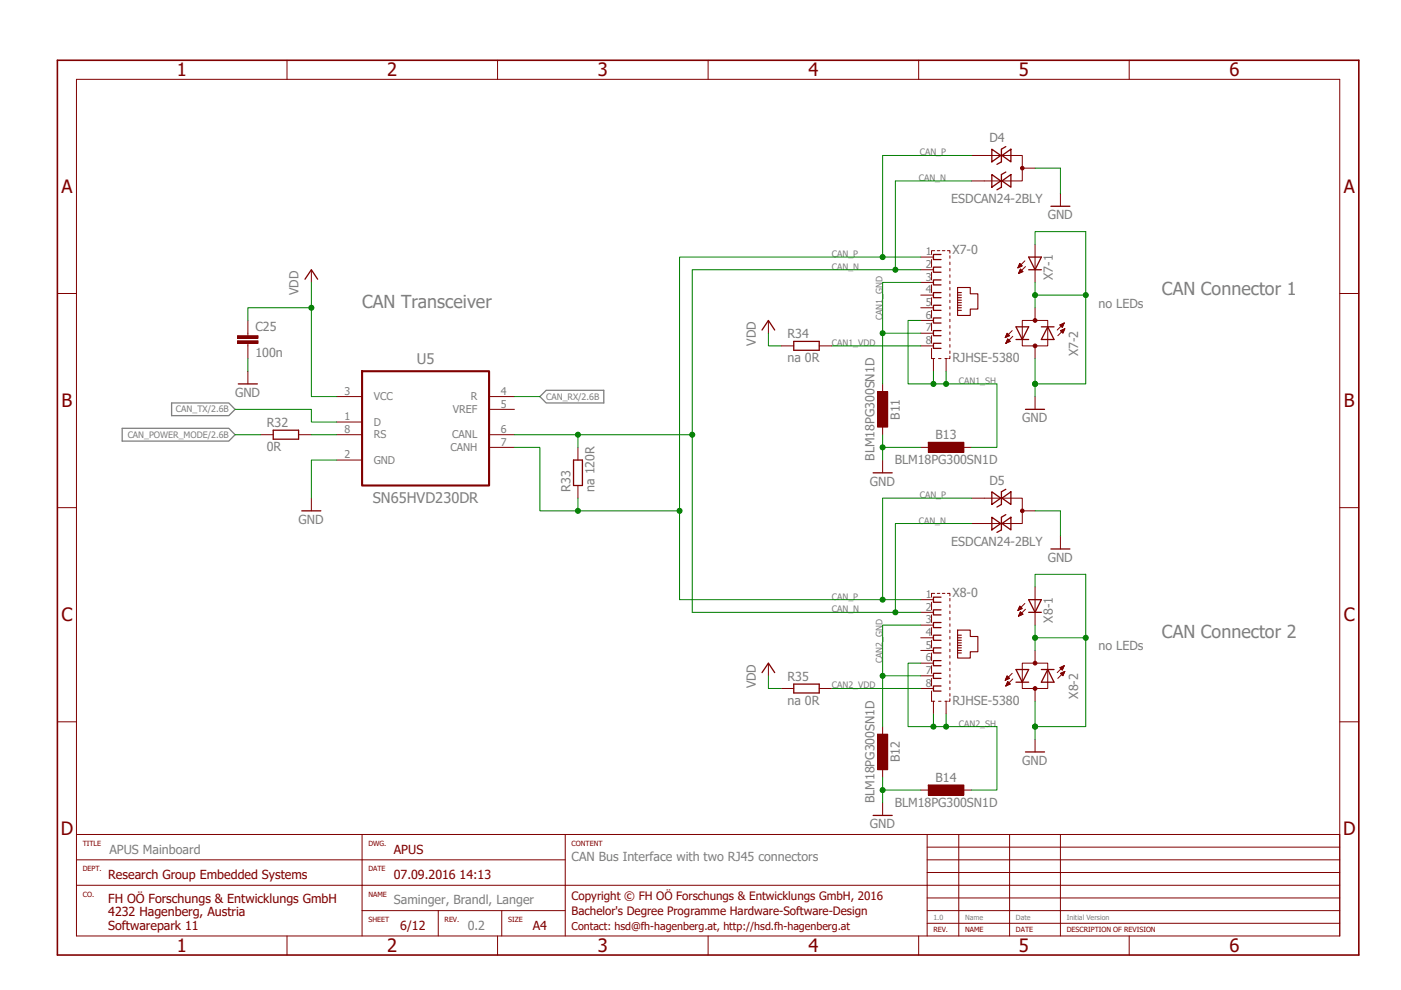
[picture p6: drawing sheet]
<svg xmlns="http://www.w3.org/2000/svg" width="297mm" height="210mm" viewBox="0 0 297 210" stroke-linecap="round" stroke-linejoin="round" font-family="sans-serif">
<path d="M11.6 12.5l276.8 190.6M288.4 12.5l-276.8 190.6" fill="none" stroke="#fff" stroke-width=".21"/>
<path d="M25.9 90.8h22.6l1.3 1.4-1.3 1.4h-22.6zM36.4 85.5h12.1l1.3 1.3-1.3 1.4h-12.1zM114.5 84.1l1.3-1.3h12.2v2.7h-12.2z" fill="none" stroke="#808080" stroke-width=".28"/>
<g fill="none" stroke="#800000" stroke-width=".28">
<path d="M64.7 59.2l1.3-2 1.3 2M199.5 54h-1.6v1.1h1.6M199.5 56.7h-1.6v1h1.6M199.5 59.4h-1.6v1h1.6M218.1 54.5h2.7l-1.3 2.7zM218.1 57.2h2.7M222.8 43.8h4M161.6 70l1.3-2 1.4 2M199.5 62.1h-1.6v1h1.6M199.5 64.7h-1.6v1.1h1.6M199.5 67.4h-1.6v1.1h1.6M199.5 70.1h-1.6v1.1h1.6"/>
<path d="M199.5 72.8h-1.6v1.1h1.6M215.4 69.3h2.7l-1.4 2.7zM215.4 72h2.7M220.8 69.3h2.7M222.1 69.3l1.4 2.7h-2.7zM50.5 81.4h4.1M217.4 86.8h4.1M64 108.4h4M185.1 100.3h4.1"/>
</g>
<g fill="none" stroke="#800000" stroke-width=".21">
<path d="M66 57.2v2.7M195.2 54.5h2.7M195.2 57.2h2.7M195.2 59.9h2.7M197.5 55.1v1.6M197.5 57.7v1.7M198.2 53.2h-.7v.8M198.7 53.2h.6M199.8 53.2h.5M200.9 53.2h.5v.5M201.4 55.6v.5M201.4 56.9v.6"/>
<path d="M201.4 58.3v.5M201.4 59.6v.6M201.4 54.3v.5M215.9 56.7h.1M215.9 56.6h.4M216 56.5h.6M216 57.9h.3M216 56.3h.7M216.1 56.2h.5M216.1 57.7h.5M216.1 57.6h.8M216.1 56.1h.3"/>
<path d="M216.2 55.9h.1M216.2 57.5h.6M216.2 57.4h.4M216.2 55.9l.5 .5-.9 .4zM216.3 57.2h.2M216.3 57.1h.1M216.3 57.1l.6 .5-1 .4zM217.3 55.3l-1.5 1.5M217.4 56.5l-1.5 1.5M219.5 51.8v8.1M224.8 41.1v2.7M52.6 78.7v2.7"/>
<path d="M162.9 68v2.7M195.2 62.6h2.7M195.2 65.3h2.7M195.2 68h2.7M195.2 70.7h2.7M195.2 73.4h2.7M197.5 73.9v2.2h.7M197.5 60.4v1.7M197.5 63.1v1.6M197.5 65.8v1.6M197.5 68.5v1.6M197.5 71.2v1.6"/>
<path d="M197.9 76.1v2.6M199 76.1h.5M200.3 76.1h.6M200.6 76.1v2.6M201.4 61v.5M201.4 62.3v.6M201.4 63.7v.5M201.4 65v.6M201.4 66.4v.5M201.4 67.7v.5M201.4 69v.6M201.4 70.4v.5"/>
<path d="M201.4 71.7v.6M201.4 73.1v.5M201.4 74.4v.6M201.4 75.5v.6h-.3M214.6 70.1l-1.5 1.5M214.7 71.3l-1.4 1.5M216.7 68h5.4v5.4h-5.4zM225.6 68.5l-1.4 1.5M225.8 69.7l-1.5 1.5M187.1 97.6v2.7M219.5 84.1v2.7M66 105.7v2.7"/>
</g>
<path d="M203 61h2.7v1.3h1.6v3.3h-1.6v1.3h-2.7zM203 62.1h.8M203 62.6h.8M203 63.1h.8M203 63.7h.8M203 64.2h.8M203 64.7h.8M203 65.3h.8M203 65.8h.8" fill="none" stroke="#800000" stroke-width=".23"/>
<circle cx="219.5" cy="73.4" r=".4" fill="#800000"/>
<circle cx="219.5" cy="73.4" r=".4" fill="none" stroke="#800000" stroke-width=".21"/>
<circle cx="219.5" cy="68" r=".4" fill="#800000"/>
<g fill="none" stroke="#800000" stroke-width=".21">
<path d="M52.6 70.7v.5M52.6 72.8v.6M213.2 71.5h.2M213.2 71.4h.5M213.3 72.8l.4-.9 .5 .5-.9 .4M213.3 71.2h.7M213.3 72.7h.3M213.3 71.1h.7M213.4 71h.4M213.4 72.5h.5M213.4 72.4h.8M213.4 70.9h.3"/>
<path d="M213.5 72.3h.6M213.5 70.7h.1M213.5 70.7l.6 .5-1 .4zM213.5 72.2h.4M213.6 72h.2M213.7 71.9h.1M219.5 65.3v2.7M219.5 73.4v2.7M224.7 68.9l.9-.4-.4 .9zM224.7 68.9h.8M224.8 69h.6M224.8 70.1l1-.4-.4 1z"/>
<path d="M224.9 70.2h.7M224.9 70.1h.7M225 69.2h.4M225 68.8h.5M225 70.3h.5M225.1 69.3h.2M225.2 70.5h.2M225.2 69.4h.1M225.3 70h.4M225.3 70.6h.1M225.3 68.6h.3M225.5 69.8h.2"/>
<path d="M225.6 68.5h.1M55.2 92.2h2.7M63.3 92.2h2.7"/>
<circle cx="219.5" cy="68" r=".4"/>
</g>
<path d="M57.9 91.2h5.4v2h-5.4z" fill="none" stroke="#800000" stroke-width=".28"/>
<path d="M50.4 72.3h4.3v.5h-4.3z" fill="#800000"/>
<path d="M50.4 72.3h4.3v.5h-4.3zM50.4 72.3h.1" fill="none" stroke="#800000" stroke-width=".21"/>
<path d="M50.4 71.2h4.3v.6h-4.3z" fill="#800000"/>
<path d="M206 33h10.7v5.4h-10.7M216.7 35.7h2.8M50.4 71.2h4.3v.6h-4.3zM50.4 71.2h.1M52.6 68v2.7M52.6 73.4v2.7M165.6 73.4h2.7M173.7 73.4h2.7M122.5 94.9v2.7M122.5 103v2.7" fill="none" stroke="#800000" stroke-width=".21"/>
<path d="M168.3 72.4h5.4v1.9h-5.4zM121.6 97.6h1.9v5.4h-1.9z" fill="none" stroke="#800000" stroke-width=".28"/>
<circle cx="216.7" cy="35.7" r=".38" fill="#800000"/>
<circle cx="216.7" cy="35.7" r=".38" fill="none" stroke="#800000" stroke-width=".21"/>
<path d="M210.3 31.6l1.9 1.4-1.9 1.3zM210.3 37l1.9 1.4-1.9 1.3zM212.4 33l1.9-1.4v2.7zM212.4 38.4l1.9-1.4v2.7zM213.3 31.1l-1 .5v2.7l-.9 .6M213.3 36.5l-1 .5v2.7l-.9 .6" fill="none" stroke="#800000" stroke-width=".28"/>
<path d="M196.8 93.8h7.6v2.2h-7.6z" fill="#800000"/>
<path d="M195.2 94.9h2.7M196.8 93.8h7.6v2.2h-7.6zM196.8 93.8h.1M203.3 94.9h2.7" fill="none" stroke="#800000" stroke-width=".21"/>
<path d="M186.1 83.1h2.1v7.5h-2.1z" fill="#800000"/>
<g fill="none" stroke="#800000" stroke-width=".21">
<path d="M16.2 16.8h267.9v181.7h-267.9zM60.9 12.8v4M105.5 12.8v4M150.1 12.8v4M194.8 12.8v4M239.4 12.8v4M12.2 62.3h4M284.1 62.3h4M71.4 84.1h5.4M71.4 89.5h5.4M71.4 92.2h5.4M71.4 97.6h5.4"/>
<path d="M103.7 84.1h5.4M103.7 92.2h5.4M103.7 86.8h5.4M103.7 94.9h5.4M186.1 83.1h2.1v7.5h-2.1zM186.1 83.1h.1M187.1 81.4v2.7M187.1 89.5v2.7M12.2 107.7h4M224.8 113.7v2.7M284.1 107.7h4M195.2 127.2h2.7"/>
<path d="M195.2 129.9h2.7M195.2 132.6h2.7M195.2 135.3h2.7M195.2 138h2.7M197.5 127.7v1.6M197.5 130.4v1.6M197.5 133.1v1.6M197.5 135.8v1.6M197.5 138.5v1.6M198.2 125.9h-.7v.8M198.7 125.9h.6M199.8 125.9h.5"/>
<path d="M200.9 125.9h.5v.5M201.4 128.3v.5M201.4 129.6v.6M201.4 131v.5M201.4 132.3v.5M201.4 133.6v.6M201.4 135v.5M201.4 136.4v.5M201.4 137.7v.5M201.4 139v.6M201.4 126.9v.6M215.9 129.4h.1"/>
<path d="M215.9 129.2h.5M216 129.1h.7M216 130.7h.1M216 130.6h.3M216 129h.7M216.1 128.9h.4M216.1 130.4h.5M216.1 130.3h.8M216.1 128.7h.3M216.2 130.2h.5M216.2 128.6h.1M216.2 128.5l.5 .6-.9 .4z"/>
<path d="M216.2 130h.4M216.3 129.9h.2M216.3 129.8h.1M216.3 129.8l.6 .5-1 .4zM217.3 128l-1.5 1.5M217.4 129.2l-1.5 1.5M219.5 124.5v8.1M12.2 153.1h4M162.9 140.7v2.6M195.2 140.7h2.7M195.2 143.3h2.7M195.2 146h2.7"/>
<path d="M197.5 146.6v2.1h.7M197.5 141.2v1.6M197.5 143.9v1.6M197.9 148.7v2.7M199 148.7h.5M200.3 148.7h.6M200.6 148.7v2.7M201.4 140.4v.5M201.4 141.7v.6M201.4 143.1v.5M201.4 144.4v.6M201.4 145.8v.5"/>
<path d="M201.4 147.1v.6M201.4 148.2v.5h-.3M214.6 142.8l-1.5 1.5M214.7 144l-1.4 1.5M216.7 140.7h5.4v5.3h-5.4zM219.5 156.8v2.7M225.6 141.2l-1.4 1.5M225.8 142.4l-1.5 1.5M284.1 153.1h4M16.2 177h180.4M76.8 177v21.5M119.8 177v21.5"/>
<path d="M187.1 170.3v2.7M196.6 179.7h87.5M203.3 177h80.8v21.5M203.3 177v21.5M203.3 177h-6.7v21.5M214.1 177v21.5M224.8 177v21.5M16.2 182.4h103.6M16.2 187.8h267.9M60.9 198.5v4.1M76.8 193.1h16.1M92.9 193.1h26.9"/>
<path d="M92.9 193.1v5.4M105.5 198.5v4.1M106.4 193.1v5.4M150.1 198.5v4.1M194.8 198.5v4.1M196.6 182.4h87.5M196.6 193.1h87.5M196.6 195.8h87.5M196.6 190.5h87.5M196.6 185.1h87.5M239.4 198.5v4.1"/>
</g>
<path d="M76.8 78.7h26.9v24.3h-26.9z" fill="none" stroke="#800000" stroke-width=".44"/>
<path d="M12.2 12.8h275.9v189.8h-275.9z" fill="none" stroke="#800000" stroke-width=".34"/>
<g fill="none" stroke="#800000" stroke-width=".28">
<path d="M222.8 116.4h4M199.5 126.7h-1.6v1h1.6M199.5 129.3h-1.6v1.1h1.6M199.5 132h-1.6v1.1h1.6M199.5 134.7h-1.6v1.1h1.6M199.5 137.4h-1.6v1.1h1.6M218.1 127.2h2.7l-1.3 2.7zM218.1 129.9h2.7M161.6 142.7l1.3-2 1.4 2M199.5 140.1h-1.6v1.1h1.6M199.5 142.8h-1.6v1.1h1.6M199.5 145.5h-1.6v1.1h1.6"/>
<path d="M215.4 142h2.7l-1.4 2.7zM215.4 144.7h2.7M217.4 159.5h4.1M220.8 142h2.7M222.1 142l1.4 2.7h-2.7zM185.1 173h4.1"/>
</g>
<path d="M203 133.6h2.7v1.4h1.6v3.2h-1.6v1.4h-2.7zM203 134.7h.8M203 135.3h.8M203 135.8h.8M203 136.4h.8M203 136.9h.8M203 137.4h.8M203 138h.8M203 138.5h.8" fill="none" stroke="#800000" stroke-width=".23"/>
<circle cx="219.5" cy="146" r=".4" fill="#800000"/>
<circle cx="219.5" cy="146" r=".4" fill="none" stroke="#800000" stroke-width=".21"/>
<circle cx="219.5" cy="140.7" r=".4" fill="#800000"/>
<g fill="none" stroke="#800000" stroke-width=".21">
<path d="M206 105.7h10.7v5.3h-10.7M216.7 108.4h2.8M219.5 138v2.7M165.6 146h2.7M173.7 146h2.7M213.2 144.2h.2M213.2 144h.5M213.3 143.9h.7M213.3 145.5h.1M213.3 145.3h.3M213.3 143.8h.6M213.4 145.2h.5"/>
<path d="M213.4 143.7h.4M213.4 143.5h.3M213.4 145.1h.8M213.5 144.9h.6M213.5 143.4h.1M213.5 143.3l.6 .6-1 .4zM213.5 144.8h.4M213.6 144.7h.2M213.7 144.6h.1M213.7 144.5l.5 .6-.9 .4zM219.5 146v2.7M224.7 141.6l.9-.4-.4 .9z"/>
<path d="M224.7 141.6h.8M224.8 141.7h.6M224.8 142.8l1-.4-.4 .9zM224.9 142.9h.7M224.9 141.8h.5M225 142.7h.6M225 143h.5M225 141.5h.5M225.1 142h.2M225.1 143.1h.4M225.2 142.1h.1M225.3 143.3h.1"/>
<path d="M225.3 142.6h.4M225.3 141.3h.3M225.6 142.5h.1"/>
<circle cx="219.5" cy="140.7" r=".4"/>
</g>
<path d="M168.3 145.1h5.4v1.9h-5.4z" fill="none" stroke="#800000" stroke-width=".28"/>
<circle cx="216.7" cy="108.4" r=".38" fill="#800000"/>
<circle cx="216.7" cy="108.4" r=".38" fill="none" stroke="#800000" stroke-width=".21"/>
<path d="M210.3 104.3l1.9 1.4-1.9 1.3zM210.3 109.7l1.9 1.3-1.9 1.4zM212.4 105.7l1.9-1.4v2.7zM212.4 111l1.9-1.3v2.7zM213.3 103.8l-1 .5v2.7l-.9 .5M213.3 109.2l-1 .5v2.7l-.9 .5" fill="none" stroke="#800000" stroke-width=".28"/>
<path d="M196.8 166.5h7.6v2.2h-7.6z" fill="#800000"/>
<path d="M195.2 167.6h2.7M196.8 166.5h7.6v2.2h-7.6zM196.8 166.5h.1M203.3 167.6h2.7" fill="none" stroke="#800000" stroke-width=".21"/>
<path d="M186.1 155.7h2.1v7.6h-2.1z" fill="#800000"/>
<path d="M186.1 155.7h2.1v7.6h-2.1zM186.1 155.7h.1M187.1 154.1v2.7M187.1 162.2v2.7" fill="none" stroke="#800000" stroke-width=".21"/>
<path d="M52.6 76.1v2.6M71.4 97.6h-5.4v8.1M187.1 92.2v5.4M187.1 94.9h8.1" fill="none" stroke="#008000" stroke-width=".21"/>
<circle cx="187.1" cy="94.9" r=".53" fill="#008000"/>
<g fill="none" stroke="#008000" stroke-width=".21">
<path d="M219.5 81.4v2.7"/>
<circle cx="187.1" cy="94.9" r=".53"/>
</g>
<circle cx="219.5" cy="81.4" r=".53" fill="#008000"/>
<g fill="none" stroke="#008000" stroke-width=".21">
<path d="M219.5 51.8v-2.7h10.7v32.3h-10.7v-5.3M219.5 59.9v5.4M219.5 62.6h10.7"/>
<circle cx="219.5" cy="81.4" r=".53"/>
</g>
<circle cx="230.2" cy="62.6" r=".53" fill="#008000"/>
<circle cx="230.2" cy="62.6" r=".53" fill="none" stroke="#008000" stroke-width=".21"/>
<circle cx="219.5" cy="62.6" r=".53" fill="#008000"/>
<circle cx="219.5" cy="62.6" r=".53" fill="none" stroke="#008000" stroke-width=".21"/>
<circle cx="219.5" cy="81.4" r=".53" fill="#008000"/>
<g fill="none" stroke="#008000" stroke-width=".21">
<path d="M219.5 35.7h5.3v5.4M187.1 164.9v5.4M187.1 167.6h8.1"/>
<circle cx="219.5" cy="81.4" r=".53"/>
</g>
<circle cx="187.1" cy="167.6" r=".53" fill="#008000"/>
<g fill="none" stroke="#008000" stroke-width=".21">
<path d="M219.5 154.1v2.7"/>
<circle cx="187.1" cy="167.6" r=".53"/>
</g>
<circle cx="219.5" cy="154.1" r=".53" fill="#008000"/>
<g fill="none" stroke="#008000" stroke-width=".21">
<path d="M219.5 124.5v-2.7h10.7v32.3h-10.7v-5.4M219.5 132.6v5.4M219.5 135.3h10.7"/>
<circle cx="219.5" cy="154.1" r=".53"/>
</g>
<circle cx="230.2" cy="135.3" r=".53" fill="#008000"/>
<circle cx="230.2" cy="135.3" r=".53" fill="none" stroke="#008000" stroke-width=".21"/>
<circle cx="219.5" cy="135.3" r=".53" fill="#008000"/>
<circle cx="219.5" cy="135.3" r=".53" fill="none" stroke="#008000" stroke-width=".21"/>
<circle cx="219.5" cy="154.1" r=".53" fill="#008000"/>
<g fill="none" stroke="#008000" stroke-width=".21">
<path d="M66 59.9v5.4h-13.4v2.7M66 65.3v18.8h5.4M219.5 108.4h5.3v5.3"/>
<circle cx="219.5" cy="154.1" r=".53"/>
</g>
<circle cx="66" cy="65.3" r=".53" fill="#008000"/>
<g fill="none" stroke="#008000" stroke-width=".21">
<path d="M187.1 33h18.9M162.9 70.7v2.7h2.7M176.4 73.4h18.8M66 92.2h5.4M109.1 94.9h5.4v13.5h8v-2.7M162.9 143.3v2.7h2.7"/>
<circle cx="66" cy="65.3" r=".53"/>
</g>
<circle cx="122.5" cy="108.4" r=".53" fill="#008000"/>
<g fill="none" stroke="#008000" stroke-width=".21">
<path d="M187.1 33v21.5M195.2 54.5h-51.1v53.9h-21.6"/>
<circle cx="122.5" cy="108.4" r=".53"/>
</g>
<circle cx="187.1" cy="54.5" r=".53" fill="#008000"/>
<g fill="none" stroke="#008000" stroke-width=".21">
<path d="M206 105.7h-18.9v21.5M144.1 127.2h51.1"/>
<circle cx="187.1" cy="54.5" r=".53"/>
</g>
<circle cx="187.1" cy="127.2" r=".53" fill="#008000"/>
<g fill="none" stroke="#008000" stroke-width=".21">
<path d="M144.1 108.4v18.8"/>
<circle cx="187.1" cy="127.2" r=".53"/>
</g>
<circle cx="144.1" cy="108.4" r=".53" fill="#008000"/>
<g fill="none" stroke="#008000" stroke-width=".21">
<path d="M189.8 38.4h16.2M189.8 57.2h-43v35h-37.7"/>
<circle cx="144.1" cy="108.4" r=".53"/>
</g>
<circle cx="122.5" cy="92.2" r=".53" fill="#008000"/>
<g fill="none" stroke="#008000" stroke-width=".21">
<path d="M189.8 38.4v18.8h5.4M122.5 92.2v2.7"/>
<circle cx="122.5" cy="92.2" r=".53"/>
</g>
<circle cx="189.8" cy="57.2" r=".53" fill="#008000"/>
<g fill="none" stroke="#008000" stroke-width=".21">
<path d="M206 111h-16.2v18.9M146.8 129.9h48.4"/>
<circle cx="189.8" cy="57.2" r=".53"/>
</g>
<circle cx="189.8" cy="129.9" r=".53" fill="#008000"/>
<g fill="none" stroke="#008000" stroke-width=".21">
<path d="M146.8 92.2v37.7"/>
<circle cx="189.8" cy="129.9" r=".53"/>
</g>
<circle cx="146.8" cy="92.2" r=".53" fill="#008000"/>
<g fill="none" stroke="#008000" stroke-width=".21">
<path d="M195.2 68h-2.7v13.4h5.4v-2.7M200.6 78.7v2.7h-2.7M49.8 86.8h16.2v2.7h5.4M49.8 92.2h5.4M109.1 84.1h5.4M200.6 81.4h10.8"/>
<circle cx="146.8" cy="92.2" r=".53"/>
</g>
<circle cx="197.9" cy="81.4" r=".53" fill="#008000"/>
<circle cx="197.9" cy="81.4" r=".53" fill="none" stroke="#008000" stroke-width=".21"/>
<circle cx="200.6" cy="81.4" r=".53" fill="#008000"/>
<g fill="none" stroke="#008000" stroke-width=".21">
<path d="M211.4 81.4v13.5h-5.4M195.2 132.6h-8.1v10.7M195.2 143.3h-8.1v10.8"/>
<circle cx="200.6" cy="81.4" r=".53"/>
</g>
<circle cx="187.1" cy="143.3" r=".53" fill="#008000"/>
<g fill="none" stroke="#008000" stroke-width=".21">
<path d="M176.4 146h18.8M195.2 140.7h-2.7v13.4h5.4v-2.7M200.6 154.1h10.8M200.6 151.4v2.7h-2.7"/>
<circle cx="187.1" cy="143.3" r=".53"/>
</g>
<circle cx="197.9" cy="154.1" r=".53" fill="#008000"/>
<circle cx="197.9" cy="154.1" r=".53" fill="none" stroke="#008000" stroke-width=".21"/>
<circle cx="200.6" cy="154.1" r=".53" fill="#008000"/>
<g fill="none" stroke="#008000" stroke-width=".21">
<path d="M195.2 59.9h-8.1v10.8M195.2 70.7h-8.1v10.7M211.4 154.1v13.5h-5.4"/>
<circle cx="200.6" cy="154.1" r=".53"/>
</g>
<circle cx="187.1" cy="70.7" r=".53" fill="#008000"/>
<circle cx="187.1" cy="70.7" r=".53" fill="none" stroke="#008000" stroke-width=".21"/>
<g font-size="3.9" fill="#800000">
<text x="37.5" y="16.2">1</text>
<text x="82.1" y="16.2">2</text>
<text x="126.7" y="16.2">3</text>
<text x="171.4" y="16.2">4</text>
<text x="216" y="16.2">5</text>
<text x="260.7" y="16.2">6</text>
<text x="13" y="40.9">A</text>
<text x="284.9" y="40.9">A</text>
<text x="13" y="86.3">B</text>
<text x="284.9" y="86.3">B</text>
<text x="13" y="131.8">C</text>
<text x="284.9" y="131.8">C</text>
<text x="12.9" y="177.2">D</text>
<text x="284.8" y="177.2">D</text>
<text x="37.5" y="201.9">1</text>
<text x="82.1" y="201.9">2</text>
<text x="126.7" y="201.9">3</text>
<text x="171.4" y="201.9">4</text>
<text x="216" y="201.9">5</text>
<text x="260.7" y="201.9">6</text>
</g>
<g font-size="3.8" fill="#808080">
<text x="76.8" y="65.3">CAN Transceiver</text>
<text x="246.4" y="62.6">CAN Connector 1</text>
<text x="246.4" y="135.3">CAN Connector 2</text>
</g>
<g font-size="3.1" fill="#808080">
<text x="88.4" y="77.2">U5</text>
<text x="79" y="106.8">SN65HVD230DR</text>
</g>
<g font-size="2.6" fill="#808080">
<text x="209.8" y="30.1">D4</text>
<text x="201.7" y="43.1">ESDCAN24-2BLY</text>
<text x="222.1" y="46.4">GND</text>
<text x="201.9" y="54">X7-0</text>
<text x="223.2" y="59.4" transform="rotate(-90 223.2 59.4)">X7-1</text>
<text x="63.3" y="62.6" transform="rotate(-90 63.3 62.6)">VDD</text>
<text x="232.9" y="65.3">no LEDs</text>
<text x="54.2" y="70.3">C25</text>
<text x="167" y="71.8">R34</text>
<text x="54.2" y="75.6">100n</text>
<text x="160.2" y="73.4" transform="rotate(-90 160.2 73.4)">VDD</text>
<text x="167" y="76.9">na 0R</text>
<text x="201.9" y="76.9">RJHSE-5380</text>
<text x="228.6" y="75.5" transform="rotate(-90 228.6 75.5)">X7-2</text>
<text x="49.8" y="84.1">GND</text>
<text x="190.8" y="89" transform="rotate(-90 190.8 89)">B11</text>
<text x="216.7" y="89.5">GND</text>
<text x="56.6" y="90.6">R32</text>
<text x="56.6" y="95.7">0R</text>
<text x="198.4" y="93.2">B13</text>
<text x="185.4" y="97.7" transform="rotate(-90 185.4 97.7)">BLM18PG300SN1D</text>
<text x="189.7" y="98.5">BLM18PG300SN1D</text>
<text x="120.9" y="104.3" transform="rotate(-90 120.9 104.3)">R33</text>
<text x="126" y="104.3" transform="rotate(-90 126 104.3)">na 120R</text>
<text x="184.4" y="103">GND</text>
<text x="209.8" y="102.8">D5</text>
<text x="63.3" y="111">GND</text>
<text x="201.7" y="115.7">ESDCAN24-2BLY</text>
<text x="222.1" y="119.1">GND</text>
<text x="201.9" y="126.7">X8-0</text>
<text x="223.2" y="132" transform="rotate(-90 223.2 132)">X8-1</text>
<text x="232.9" y="138">no LEDs</text>
<text x="160.2" y="146" transform="rotate(-90 160.2 146)">VDD</text>
<text x="167" y="149.5">na 0R</text>
<text x="167" y="144.4">R35</text>
<text x="201.9" y="149.5">RJHSE-5380</text>
<text x="228.6" y="148.2" transform="rotate(-90 228.6 148.2)">X8-2</text>
<text x="190.8" y="161.7" transform="rotate(-90 190.8 161.7)">B12</text>
<text x="198.4" y="165.8">B14</text>
<text x="216.7" y="162.2">GND</text>
<text x="185.4" y="170.4" transform="rotate(-90 185.4 170.4)">BLM18PG300SN1D</text>
<text x="189.7" y="171.2">BLM18PG300SN1D</text>
<text x="184.4" y="175.6">GND</text>
<text x="23.2" y="181">APUS Mainboard</text>
<text x="121.2" y="182.6">CAN Bus Interface with two RJ45 connectors</text>
<text x="83.5" y="191.8">Saminger, Brandl, Langer</text>
<text x="99.2" y="197.2">0.2</text>
</g>
<g font-size="2.6" fill="#800000">
<text x="83.5" y="181">APUS</text>
<text x="22.9" y="191.5">FH OÖ Forschungs &amp; Entwicklungs GmbH</text>
<text x="22.9" y="186.4">Research Group Embedded Systems</text>
<text x="83.5" y="186.4">07.09.2016 14:13</text>
<text x="22.9" y="194.4">4232 Hagenberg, Austria</text>
<text x="22.9" y="197.2">Softwarepark 11</text>
<text x="84.9" y="197.2">6/12</text>
<text x="113" y="197.2">A4</text>
</g>
<g font-size="2.5" fill="#800000">
<text x="121.2" y="190.9">Copyright © FH OÖ Forschungs &amp; Entwicklungs GmbH, 2016</text>
<text x="121.2" y="194.1">Bachelor's Degree Programme Hardware-Software-Design</text>
</g>
<g font-size="2.3" fill="#808080">
<text x="196.3" y="54.1">1</text>
<text x="196.3" y="56.8">2</text>
<text x="196.3" y="59.5">3</text>
<text x="196.3" y="62.2">4</text>
<text x="196.3" y="64.9">5</text>
<text x="196.3" y="67.6">6</text>
<text x="196.3" y="70.3">7</text>
<text x="196.3" y="73">8</text>
<text x="73.1" y="83.8">3</text>
<text x="106.2" y="83.8">4</text>
<text x="73.1" y="89.1">1</text>
<text x="79.2" y="84.9">VCC</text>
<text x="96" y="87.6">VREF</text>
<text x="99.8" y="84.9">R</text>
<text x="106.2" y="86.4">5</text>
<text x="73.1" y="91.8">8</text>
<text x="79.2" y="90.3">D</text>
<text x="79.2" y="93">RS</text>
<text x="95.5" y="95.7">CANH</text>
<text x="95.9" y="93">CANL</text>
<text x="106.2" y="91.8">6</text>
<text x="106.2" y="94.5">7</text>
<text x="73.1" y="97.2">2</text>
<text x="79.2" y="98.4">GND</text>
<text x="196.3" y="126.8">1</text>
<text x="196.3" y="129.5">2</text>
<text x="196.3" y="132.2">3</text>
<text x="196.3" y="134.9">4</text>
<text x="196.3" y="137.6">5</text>
<text x="196.3" y="140.3">6</text>
<text x="196.3" y="143">7</text>
<text x="196.3" y="145.7">8</text>
</g>
<text font-size="2.3" fill="#800000" x="121.2" y="197.2">Contact: hsd@fh-hagenberg.at, http://hsd.fh-hagenberg.at</text>
<g font-size="1.9" fill="#808080">
<text x="195" y="33">CAN_P</text>
<text x="194.8" y="38.4">CAN_N</text>
<text x="176.4" y="54.5">CAN_P</text>
<text x="176.4" y="57.2">CAN_N</text>
<text x="187.1" y="68" transform="rotate(-90 187.1 68)">CAN1_GND</text>
<text x="176.4" y="73.4">CAN1_VDD</text>
<text x="203.3" y="81.4">CAN1_SH</text>
<text x="37.3" y="87.5">CAN_TX/2.6B</text>
<text x="115.8" y="84.8">CAN_RX/2.6B</text>
<text x="27.1" y="92.9">CAN_POWER_MODE/2.6B</text>
<text x="195" y="105.7">CAN_P</text>
<text x="194.8" y="111">CAN_N</text>
<text x="176.4" y="127.2">CAN_P</text>
<text x="176.4" y="129.9">CAN_N</text>
<text x="187.1" y="140.7" transform="rotate(-90 187.1 140.7)">CAN2_GND</text>
<text x="176.4" y="146">CAN2_VDD</text>
<text x="203.3" y="154.1">CAN2_SH</text>
</g>
<g font-size="1.5" fill="#800000">
<text x="17.5" y="179.4">TITLE</text>
<text x="78.1" y="179.4">DWG.</text>
<text x="121.2" y="179.4">CONTENT</text>
<text x="17.5" y="184.8">DEPT.</text>
<text x="78.1" y="184.8">DATE</text>
<text x="17.5" y="190.2">CO.</text>
<text x="78.1" y="190.2">NAME</text>
<text x="78.1" y="195.6">SHEET</text>
<text x="94.3" y="195.6">REV.</text>
<text x="107.7" y="195.6">SIZE</text>
<text x="197.9" y="197.7">REV.</text>
<text x="204.6" y="197.7">NAME</text>
<text x="215.4" y="197.7">DATE</text>
<text x="226.2" y="197.7">DESCRIPTION OF REVISION</text>
</g>
<g font-size="1.5" fill="#808080">
<text x="197.9" y="195">1.0</text>
<text x="204.6" y="195">Name</text>
<text x="215.4" y="195">Date</text>
<text x="226.2" y="195">Initial Version</text>
</g>
</svg>
